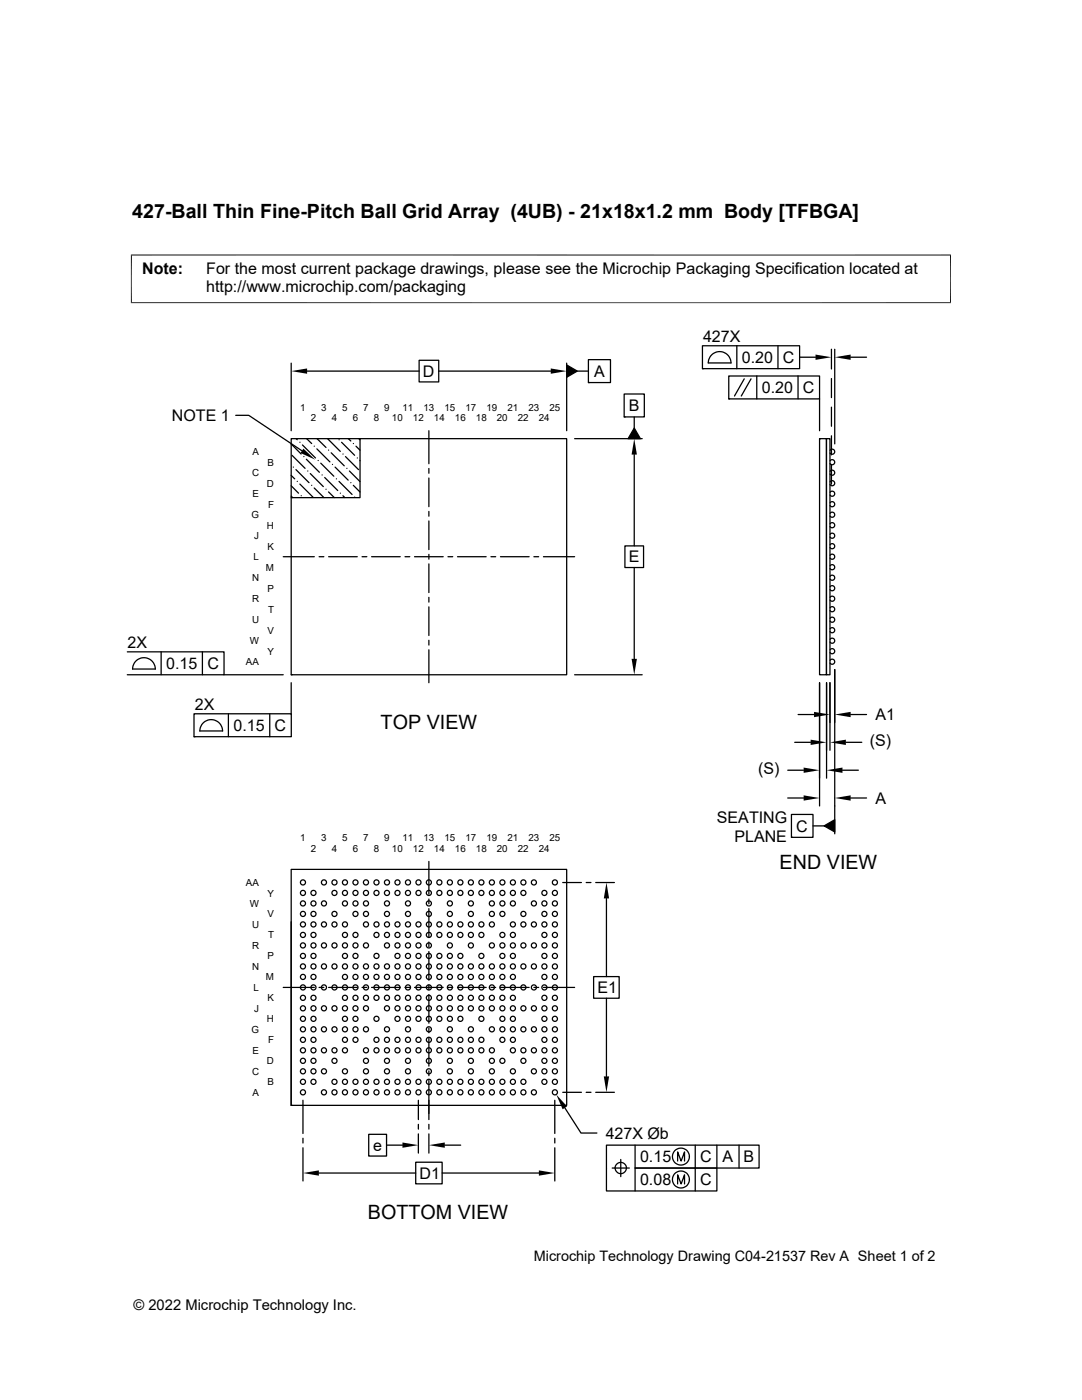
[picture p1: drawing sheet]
<svg xmlns="http://www.w3.org/2000/svg" width="216mm" height="279mm" viewBox="0 0 216 279" stroke-linecap="round" stroke-linejoin="round" font-family="sans-serif">
<g fill="none" stroke="#000" stroke-width=".25">
<path d="M58.1 72.5v13.5M61.3 74.1h22.3M83.6 71.9h3.9v4.3h-3.9zM87.5 74.1h22.4M113.1 72.8l2.1 1.3-2.1 1.2zM113.1 72.5v13.5M115.2 74.1h2.2M117.4 71.8h4.4v4.5h-4.4zM117.4 76.3h.1M124.5 78.6h4.1v4.6h-4.1zM140.2 69h19.4v4.6h-19.4zM140.2 73.6h.1"/>
<path d="M142.1 70.7a2.27 2.27 0 0 1 2.4-.3 2.27 2.27 0 0 1 1.4 2h-4.6l.2-.9zM145.4 75h18.1v4.6h-18.1zM145.4 79.6h.1M147 69v4.6M148.5 75.6l-1.9 3.4M149.9 75.6l-2 3.4M151 75v4.6M155.2 69v4.6M159.2 75v4.6M159.6 71.3h3.1M163.5 79.6v6.4M165.9 69.7v3.9"/>
<path d="M165.9 75.5v3.9M166.6 69.7v18.9M169.7 71.3h3.2M47 82.9h2.6l10.6 7.1M58.1 88.6l2 2M58.1 94.9l.7 .7M58.1 99l.3 .3M58.1 96.9l1.5 1.5M58.1 87.5h55v47.2h-55zM58.3 90.9l2.6 2.6M58.5 93.2h.1M59.1 93.7l2.6 2.6"/>
<path d="M59.1 87.5l.2 .3M59.3 96.1h.1M59.8 88.3h.1M59.8 96.6l2.6 2.6M60.1 98.9h.1M60.3 88.8l2.6 2.6M60.6 91.1h.1M61.1 91.7l2.6 2.6M61.2 87.5l1 1M61.4 94h.1M61.9 94.5l2.6 2.6M62.2 96.9h.1"/>
<path d="M62.7 89h.1M62.7 97.4l1.9 1.9M63.2 89.6l2.6 2.6M63.3 87.5l1.7 1.8M63.5 91.9h.1M64 92.4l2.6 2.6M64.3 94.8h.1M64.8 95.3l2.6 2.6M65 97.6h.1M65.4 87.5l2.5 2.6M65.6 89.8h.1M65.6 98.2l1.1 1.1"/>
<path d="M66.1 90.4l2.6 2.6M66.3 92.7h.1M66.9 93.2l2.6 2.6M67.1 95.6h.1M67.6 87.8h.1M67.6 96.1l2.7 2.6M67.9 98.4h.1M68.2 88.3l2.6 2.6M68.4 90.6h.1M68.4 98.9l.4 .4M68.9 91.1l2.6 2.6M69.2 93.5h.1"/>
<path d="M69.5 87.5l.5 .5M69.7 94l2.1 2.1M70 96.3h.1M70.5 88.5h.1M70.5 96.9l1.3 1.3M70.8 99.2h.1M71 89l.8 .9M71.3 91.4h.1M71.6 87.5l.2 .3M71.8 91.9h.1M71.8 87.5v11.8h-13.7M85.6 86v6.5"/>
<path d="M85.6 93.5v.9M85.6 95.4v5.7M114.7 87.5h13.4M124.5 83.2h.1M126.6 90.7v18.2M126.6 85.4l1.2 2.1h-2.5zM126.6 83.2v2.2M163.5 87.5h1.4v47.2h-1.4zM163.5 87.5h.1M164.9 87.5h.7v47.2h-.7zM165.6 98.3a.51 .51 0 0 1 .8-.2 .51 .51 0 0 1 0 .8 .51 .51 0 0 1-.8-.1M165.6 96.2a.51 .51 0 0 1 .8-.1 .51 .51 0 0 1 0 .7 .51 .51 0 0 1-.8-.1"/>
<path d="M165.6 94.1a.51 .51 0 0 1 .8-.1 .51 .51 0 0 1 0 .7 .51 .51 0 0 1-.8-.1M165.6 92a.51 .51 0 0 1 .8-.1 .51 .51 0 0 1 0 .7 .51 .51 0 0 1-.8-.1M165.6 89.9a.51 .51 0 0 1 .8-.1 .51 .51 0 0 1 0 .7 .51 .51 0 0 1-.8-.1M165.9 81.3v3.8M165.9 87v3.8M165.9 92.7v3.9M56.5 111.1h6.2M63.7 111.1h.9M65.6 111.1h5.7M72.2 111.1h1M74.1 111.1h5.8M80.8 111.1h1"/>
<path d="M82.7 111.1h5.7M85.6 102.1v.9M85.6 104v5.7M85.6 110.6v1M85.6 112.5v5.8M85.6 119.2v1M89.4 111.1h.9M91.3 111.1h5.7M98 111.1h.9M99.9 111.1h5.7M106.5 111.1h1M108.4 111.1h6.3"/>
<path d="M124.7 108.9h3.7v4.4h-3.7zM126.6 113.3v18.2M165.6 119.2a.51 .51 0 0 1 .8-.1 .51 .51 0 0 1 0 .8 .51 .51 0 0 1-.8-.1M165.6 117.1a.51 .51 0 0 1 .8-.1 .51 .51 0 0 1 0 .8 .51 .51 0 0 1-.8-.1M165.6 115a.51 .51 0 0 1 .8-.1 .51 .51 0 0 1 0 .8 .51 .51 0 0 1-.8-.1M165.6 112.9a.51 .51 0 0 1 .8-.1 .51 .51 0 0 1 0 .8 .51 .51 0 0 1-.8-.1M165.6 110.8a.51 .51 0 0 1 .8-.1 .51 .51 0 0 1 0 .8 .51 .51 0 0 1-.8-.1M165.6 108.7a.51 .51 0 0 1 .8-.1 .51 .51 0 0 1 0 .8 .51 .51 0 0 1-.8-.1M165.6 106.6a.51 .51 0 0 1 .8-.1 .51 .51 0 0 1 0 .8 .51 .51 0 0 1-.8-.1M165.6 104.5a.51 .51 0 0 1 .8-.1 .51 .51 0 0 1 0 .8 .51 .51 0 0 1-.8-.1M165.6 102.4a.51 .51 0 0 1 .8-.1 .51 .51 0 0 1 0 .8 .51 .51 0 0 1-.8-.1M165.6 100.4a.51 .51 0 0 1 .8-.2 .51 .51 0 0 1 0 .8 .51 .51 0 0 1-.8-.1"/>
<path d="M25.4 130.1h19.3v4.6h-19.3M31 133.5a2.26 2.26 0 0 0-2.3-2.2 2.26 2.26 0 0 0-2.2 2.2h4.5M32.2 130.1v4.6M40.4 130.1v4.6M44.7 134.7h11.8M58.1 134.7h.1M58.1 136.2v6.3M85.6 121.1v5.7M85.6 127.8v.9M85.6 129.7v6.5M114.7 134.7h13.4M163.5 136.2v24.6"/>
<path d="M164.9 136.2v19.1M165.6 136.2v13.5M165.6 131.8a.51 .51 0 0 1 .8-.1 .51 .51 0 0 1 0 .7 .51 .51 0 0 1-.8-.1M165.6 129.7a.51 .51 0 0 1 .8-.1 .51 .51 0 0 1 0 .7 .51 .51 0 0 1-.8-.1M165.6 127.6a.51 .51 0 0 1 .8-.1 .51 .51 0 0 1 0 .8 .51 .51 0 0 1-.8-.2M165.6 125.5a.51 .51 0 0 1 .8-.1 .51 .51 0 0 1 0 .8 .51 .51 0 0 1-.8-.2M165.6 123.4a.51 .51 0 0 1 .8-.1 .51 .51 0 0 1 0 .8 .51 .51 0 0 1-.8-.1M165.6 121.3a.51 .51 0 0 1 .8-.1 .51 .51 0 0 1 0 .8 .51 .51 0 0 1-.8-.1M166.6 133.6v32.8M38.7 142.5h19.4v4.5h-19.4zM38.7 147h.1M44.4 145.9a2.26 2.26 0 0 0-2.3-2.3 2.26 2.26 0 0 0-2.2 2.3h4.5"/>
<path d="M45.6 142.5v4.5M53.8 142.5v4.5M157.2 153.7h3.2M157.2 159.3h3.2M158.6 148.1h3.2M159.3 142.6h3.1M168.1 153.7h3.2M168.8 148.1h3.2M169.7 159.3h3.2M169.7 142.6h3.2M58.1 173.5h55v47.1h-55zM85.6 171.9v6.6"/>
<path d="M85.6 179.4v1M112.3 176.1h3.7M117 176.1h.9M118.9 176.1h3.7M121 179.3v15.6M157.9 162.5h4.3v4.6h-4.3zM157.9 167.1h.1M162.2 164.8h2.2M164.4 164.8l2.2-1.2v2.4zM56.5 197.1h6.2M58.1 184v36.6M63.7 197.1h.9"/>
<path d="M65.6 197.1h5.7M72.2 197.1h1M74.1 197.1h5.8M80.8 197.1h1M82.7 197.1h5.7M85.6 181.3v5.7M85.6 188v1M85.6 189.9v5.7M85.6 196.6v.9M85.6 198.5v5.7M89.4 197.1h.9M91.3 197.1h5.7"/>
<path d="M98 197.1h.9M99.9 197.1h5.7M106.5 197.1h1M108.4 197.1h6.3M118.4 194.9h5.1v4.3h-5.1zM121 199.2v15.6M60.5 219.6v6.6M83.5 219.6v3.8M85.6 205.1v1M85.6 207.1v5.7M85.6 213.7v1M85.6 215.6v7.8"/>
<path d="M110.7 219.6v6.6M112.3 218h3.7M117 218h.9M118.9 218h3.7M58.1 220.6h.1M60.5 227.2v.9M60.5 229.1v6.6M63.6 234.1h19.4M73.6 226.4h3.5v4.3h-3.5zM77.1 228.5h3.2M83 231.9h5.2v4.4h-5.2zM83.5 224.4v.9"/>
<path d="M83.5 226.3v3.8M85.6 224.4v.9M85.6 226.3v3.8M88.2 234.1h19.3M88.8 228.5h3.1M110.7 227.2v.9M110.7 229.1v6.6M112.7 221.1l3.2 5h3.2M122.2 233.1h3.4M122.7 233.1a1.14 1.14 0 0 1 1.5-1.1 1.14 1.14 0 0 1 .5 1.8 1.14 1.14 0 0 1-1.9-.3l-.1-.4M123.9 231.4v3.4M126.7 228.5v4.6h16.3v4.6h-22v-9.2h30.5v4.6h-24.8v4.6"/>
<path d="M135.2 231.7v-1.8l.7 1.8 .7-1.8v1.8M135.2 236.3v-1.8l.7 1.8 .7-1.8v1.8M138.7 228.5v9.2M143 228.5v4.6M147.5 228.5v4.6"/>
<circle cx="60.5" cy="178.2" r=".51"/>
<circle cx="60.5" cy="176.1" r=".51"/>
<circle cx="62.5" cy="178.2" r=".51"/>
<circle cx="64.6" cy="176.1" r=".51"/>
<circle cx="66.7" cy="178.2" r=".51"/>
<circle cx="66.7" cy="176.1" r=".51"/>
<circle cx="68.8" cy="178.2" r=".51"/>
<circle cx="68.8" cy="176.1" r=".51"/>
<circle cx="70.9" cy="178.2" r=".51"/>
<circle cx="70.9" cy="176.1" r=".51"/>
<circle cx="73" cy="178.2" r=".51"/>
<circle cx="73" cy="176.1" r=".51"/>
<circle cx="75.1" cy="178.2" r=".51"/>
<circle cx="75.1" cy="176.1" r=".51"/>
<circle cx="77.2" cy="178.2" r=".51"/>
<circle cx="77.2" cy="176.1" r=".51"/>
<circle cx="79.3" cy="178.2" r=".51"/>
<circle cx="79.3" cy="176.1" r=".51"/>
<circle cx="81.4" cy="178.2" r=".51"/>
<circle cx="81.4" cy="176.1" r=".51"/>
<circle cx="83.5" cy="178.2" r=".51"/>
<circle cx="83.5" cy="176.1" r=".51"/>
<circle cx="85.6" cy="178.2" r=".51"/>
<circle cx="85.6" cy="176.1" r=".51"/>
<circle cx="87.7" cy="178.2" r=".51"/>
<circle cx="87.7" cy="176.1" r=".51"/>
<circle cx="89.8" cy="178.2" r=".51"/>
<circle cx="89.8" cy="176.1" r=".51"/>
<circle cx="91.9" cy="178.2" r=".51"/>
<circle cx="91.9" cy="176.1" r=".51"/>
<circle cx="94" cy="178.2" r=".51"/>
<circle cx="94" cy="176.1" r=".51"/>
<circle cx="96.1" cy="178.2" r=".51"/>
<circle cx="96.1" cy="176.1" r=".51"/>
<circle cx="98.1" cy="178.2" r=".51"/>
<circle cx="98.1" cy="176.1" r=".51"/>
<circle cx="100.2" cy="178.2" r=".51"/>
<circle cx="100.2" cy="176.1" r=".51"/>
<circle cx="102.3" cy="178.2" r=".51"/>
<circle cx="102.3" cy="176.1" r=".51"/>
<circle cx="104.4" cy="178.2" r=".51"/>
<circle cx="104.4" cy="176.1" r=".51"/>
<circle cx="106.5" cy="176.1" r=".51"/>
<circle cx="108.6" cy="178.2" r=".51"/>
<circle cx="110.7" cy="178.2" r=".51"/>
<circle cx="110.7" cy="176.1" r=".51"/>
<circle cx="60.5" cy="199.1" r=".51"/>
<circle cx="60.5" cy="197.1" r=".51"/>
<circle cx="60.5" cy="195" r=".51"/>
<circle cx="60.5" cy="192.9" r=".51"/>
<circle cx="60.5" cy="190.8" r=".51"/>
<circle cx="60.5" cy="188.7" r=".51"/>
<circle cx="60.5" cy="186.6" r=".51"/>
<circle cx="60.5" cy="184.5" r=".51"/>
<circle cx="60.5" cy="182.4" r=".51"/>
<circle cx="60.5" cy="180.3" r=".51"/>
<circle cx="62.5" cy="199.1" r=".51"/>
<circle cx="62.5" cy="197.1" r=".51"/>
<circle cx="62.5" cy="195" r=".51"/>
<circle cx="62.5" cy="192.9" r=".51"/>
<circle cx="62.5" cy="190.8" r=".51"/>
<circle cx="62.5" cy="188.7" r=".51"/>
<circle cx="62.5" cy="186.6" r=".51"/>
<circle cx="62.5" cy="184.5" r=".51"/>
<circle cx="62.5" cy="182.4" r=".51"/>
<circle cx="62.5" cy="180.3" r=".51"/>
<circle cx="64.6" cy="197.1" r=".51"/>
<circle cx="64.6" cy="192.9" r=".51"/>
<circle cx="64.6" cy="188.7" r=".51"/>
<circle cx="64.6" cy="184.5" r=".51"/>
<circle cx="64.6" cy="180.3" r=".51"/>
<circle cx="66.7" cy="197.1" r=".51"/>
<circle cx="66.7" cy="192.9" r=".51"/>
<circle cx="66.7" cy="188.7" r=".51"/>
<circle cx="66.7" cy="184.5" r=".51"/>
<circle cx="66.7" cy="182.4" r=".51"/>
<circle cx="68.8" cy="199.1" r=".51"/>
<circle cx="68.8" cy="197.1" r=".51"/>
<circle cx="68.8" cy="195" r=".51"/>
<circle cx="68.8" cy="192.9" r=".51"/>
<circle cx="68.8" cy="190.8" r=".51"/>
<circle cx="68.8" cy="188.7" r=".51"/>
<circle cx="68.8" cy="186.6" r=".51"/>
<circle cx="68.8" cy="184.5" r=".51"/>
<circle cx="68.8" cy="180.3" r=".51"/>
<circle cx="70.9" cy="199.1" r=".51"/>
<circle cx="70.9" cy="197.1" r=".51"/>
<circle cx="70.9" cy="195" r=".51"/>
<circle cx="70.9" cy="192.9" r=".51"/>
<circle cx="70.9" cy="190.8" r=".51"/>
<circle cx="70.9" cy="188.7" r=".51"/>
<circle cx="70.9" cy="186.6" r=".51"/>
<circle cx="70.9" cy="182.4" r=".51"/>
<circle cx="70.9" cy="180.3" r=".51"/>
<circle cx="73" cy="199.1" r=".51"/>
<circle cx="73" cy="197.1" r=".51"/>
<circle cx="73" cy="195" r=".51"/>
<circle cx="73" cy="192.9" r=".51"/>
<circle cx="73" cy="188.7" r=".51"/>
<circle cx="73" cy="184.5" r=".51"/>
<circle cx="73" cy="182.4" r=".51"/>
<circle cx="73" cy="180.3" r=".51"/>
<circle cx="75.1" cy="199.1" r=".51"/>
<circle cx="75.1" cy="197.1" r=".51"/>
<circle cx="75.1" cy="195" r=".51"/>
<circle cx="75.1" cy="192.9" r=".51"/>
<circle cx="75.1" cy="190.8" r=".51"/>
<circle cx="75.1" cy="186.6" r=".51"/>
<circle cx="75.1" cy="184.5" r=".51"/>
<circle cx="77.2" cy="199.1" r=".51"/>
<circle cx="77.2" cy="197.1" r=".51"/>
<circle cx="77.2" cy="195" r=".51"/>
<circle cx="77.2" cy="192.9" r=".51"/>
<circle cx="77.2" cy="188.7" r=".51"/>
<circle cx="77.2" cy="186.6" r=".51"/>
<circle cx="77.2" cy="184.5" r=".51"/>
<circle cx="77.2" cy="182.4" r=".51"/>
<circle cx="77.2" cy="180.3" r=".51"/>
<circle cx="79.3" cy="199.1" r=".51"/>
<circle cx="79.3" cy="197.1" r=".51"/>
<circle cx="79.3" cy="195" r=".51"/>
<circle cx="79.3" cy="192.9" r=".51"/>
<circle cx="79.3" cy="190.8" r=".51"/>
<circle cx="79.3" cy="188.7" r=".51"/>
<circle cx="79.3" cy="186.6" r=".51"/>
<circle cx="79.3" cy="184.5" r=".51"/>
<circle cx="81.4" cy="199.1" r=".51"/>
<circle cx="81.4" cy="197.1" r=".51"/>
<circle cx="81.4" cy="195" r=".51"/>
<circle cx="81.4" cy="192.9" r=".51"/>
<circle cx="81.4" cy="190.8" r=".51"/>
<circle cx="81.4" cy="188.7" r=".51"/>
<circle cx="81.4" cy="186.6" r=".51"/>
<circle cx="81.4" cy="184.5" r=".51"/>
<circle cx="81.4" cy="182.4" r=".51"/>
<circle cx="81.4" cy="180.3" r=".51"/>
<circle cx="83.5" cy="199.1" r=".51"/>
<circle cx="83.5" cy="197.1" r=".51"/>
<circle cx="83.5" cy="195" r=".51"/>
<circle cx="83.5" cy="192.9" r=".51"/>
<circle cx="83.5" cy="190.8" r=".51"/>
<circle cx="83.5" cy="188.7" r=".51"/>
<circle cx="83.5" cy="186.6" r=".51"/>
<circle cx="83.5" cy="184.5" r=".51"/>
<circle cx="85.6" cy="199.1" r=".51"/>
<circle cx="85.6" cy="197.1" r=".51"/>
<circle cx="85.6" cy="195" r=".51"/>
<circle cx="85.6" cy="192.9" r=".51"/>
<circle cx="85.6" cy="190.8" r=".51"/>
<circle cx="85.6" cy="188.7" r=".51"/>
<circle cx="85.6" cy="186.6" r=".51"/>
<circle cx="85.6" cy="184.5" r=".51"/>
<circle cx="85.6" cy="182.4" r=".51"/>
<circle cx="85.6" cy="180.3" r=".51"/>
<circle cx="87.7" cy="199.1" r=".51"/>
<circle cx="87.7" cy="197.1" r=".51"/>
<circle cx="87.7" cy="195" r=".51"/>
<circle cx="87.7" cy="192.9" r=".51"/>
<circle cx="87.7" cy="190.8" r=".51"/>
<circle cx="87.7" cy="186.6" r=".51"/>
<circle cx="87.7" cy="184.5" r=".51"/>
<circle cx="89.8" cy="199.1" r=".51"/>
<circle cx="89.8" cy="197.1" r=".51"/>
<circle cx="89.8" cy="195" r=".51"/>
<circle cx="89.8" cy="192.9" r=".51"/>
<circle cx="89.8" cy="190.8" r=".51"/>
<circle cx="89.8" cy="188.7" r=".51"/>
<circle cx="89.8" cy="186.6" r=".51"/>
<circle cx="89.8" cy="184.5" r=".51"/>
<circle cx="89.8" cy="182.4" r=".51"/>
<circle cx="89.8" cy="180.3" r=".51"/>
<circle cx="91.9" cy="199.1" r=".51"/>
<circle cx="91.9" cy="197.1" r=".51"/>
<circle cx="91.9" cy="195" r=".51"/>
<circle cx="91.9" cy="192.9" r=".51"/>
<circle cx="91.9" cy="190.8" r=".51"/>
<circle cx="91.9" cy="186.6" r=".51"/>
<circle cx="91.9" cy="184.5" r=".51"/>
<circle cx="94" cy="199.1" r=".51"/>
<circle cx="94" cy="197.1" r=".51"/>
<circle cx="94" cy="195" r=".51"/>
<circle cx="94" cy="192.9" r=".51"/>
<circle cx="94" cy="188.7" r=".51"/>
<circle cx="94" cy="186.6" r=".51"/>
<circle cx="94" cy="184.5" r=".51"/>
<circle cx="94" cy="182.4" r=".51"/>
<circle cx="94" cy="180.3" r=".51"/>
<circle cx="96.1" cy="199.1" r=".51"/>
<circle cx="96.1" cy="197.1" r=".51"/>
<circle cx="96.1" cy="195" r=".51"/>
<circle cx="96.1" cy="192.9" r=".51"/>
<circle cx="96.1" cy="190.8" r=".51"/>
<circle cx="96.1" cy="186.6" r=".51"/>
<circle cx="96.1" cy="184.5" r=".51"/>
<circle cx="98.1" cy="199.1" r=".51"/>
<circle cx="98.1" cy="197.1" r=".51"/>
<circle cx="98.1" cy="195" r=".51"/>
<circle cx="98.1" cy="192.9" r=".51"/>
<circle cx="98.1" cy="188.7" r=".51"/>
<circle cx="98.1" cy="184.5" r=".51"/>
<circle cx="98.1" cy="182.4" r=".51"/>
<circle cx="98.1" cy="180.3" r=".51"/>
<circle cx="100.2" cy="199.1" r=".51"/>
<circle cx="100.2" cy="197.1" r=".51"/>
<circle cx="100.2" cy="195" r=".51"/>
<circle cx="100.2" cy="192.9" r=".51"/>
<circle cx="100.2" cy="190.8" r=".51"/>
<circle cx="100.2" cy="188.7" r=".51"/>
<circle cx="100.2" cy="186.6" r=".51"/>
<circle cx="100.2" cy="182.4" r=".51"/>
<circle cx="100.2" cy="180.3" r=".51"/>
<circle cx="102.3" cy="180.3" r=".51"/>
<circle cx="102.3" cy="199.1" r=".51"/>
<circle cx="102.3" cy="197.1" r=".51"/>
<circle cx="102.3" cy="195" r=".51"/>
<circle cx="102.3" cy="192.9" r=".51"/>
<circle cx="102.3" cy="190.8" r=".51"/>
<circle cx="102.3" cy="188.7" r=".51"/>
<circle cx="102.3" cy="186.6" r=".51"/>
<circle cx="102.3" cy="184.5" r=".51"/>
<circle cx="104.4" cy="197.1" r=".51"/>
<circle cx="104.4" cy="192.9" r=".51"/>
<circle cx="104.4" cy="188.7" r=".51"/>
<circle cx="104.4" cy="184.5" r=".51"/>
<circle cx="104.4" cy="182.4" r=".51"/>
<circle cx="106.5" cy="180.3" r=".51"/>
<circle cx="106.5" cy="197.1" r=".51"/>
<circle cx="106.5" cy="192.9" r=".51"/>
<circle cx="106.5" cy="188.7" r=".51"/>
<circle cx="106.5" cy="184.5" r=".51"/>
<circle cx="108.6" cy="180.3" r=".51"/>
<circle cx="108.6" cy="199.1" r=".51"/>
<circle cx="108.6" cy="197.1" r=".51"/>
<circle cx="108.6" cy="195" r=".51"/>
<circle cx="108.6" cy="192.9" r=".51"/>
<circle cx="108.6" cy="190.8" r=".51"/>
<circle cx="108.6" cy="188.7" r=".51"/>
<circle cx="108.6" cy="186.6" r=".51"/>
<circle cx="108.6" cy="184.5" r=".51"/>
<circle cx="108.6" cy="182.4" r=".51"/>
<circle cx="110.7" cy="180.3" r=".51"/>
<circle cx="110.7" cy="199.1" r=".51"/>
<circle cx="110.7" cy="197.1" r=".51"/>
<circle cx="110.7" cy="195" r=".51"/>
<circle cx="110.7" cy="192.9" r=".51"/>
<circle cx="110.7" cy="190.8" r=".51"/>
<circle cx="110.7" cy="188.7" r=".51"/>
<circle cx="110.7" cy="186.6" r=".51"/>
<circle cx="110.7" cy="184.5" r=".51"/>
<circle cx="110.7" cy="182.4" r=".51"/>
<circle cx="60.5" cy="218" r=".51"/>
<circle cx="60.5" cy="215.9" r=".51"/>
<circle cx="60.5" cy="213.8" r=".51"/>
<circle cx="60.5" cy="211.7" r=".51"/>
<circle cx="60.5" cy="209.6" r=".51"/>
<circle cx="60.5" cy="207.5" r=".51"/>
<circle cx="60.5" cy="205.4" r=".51"/>
<circle cx="60.5" cy="203.3" r=".51"/>
<circle cx="60.5" cy="201.2" r=".51"/>
<circle cx="62.5" cy="215.9" r=".51"/>
<circle cx="62.5" cy="213.8" r=".51"/>
<circle cx="62.5" cy="211.7" r=".51"/>
<circle cx="62.5" cy="209.6" r=".51"/>
<circle cx="62.5" cy="207.5" r=".51"/>
<circle cx="62.5" cy="205.4" r=".51"/>
<circle cx="62.5" cy="203.3" r=".51"/>
<circle cx="62.5" cy="201.2" r=".51"/>
<circle cx="64.6" cy="218" r=".51"/>
<circle cx="64.6" cy="213.8" r=".51"/>
<circle cx="64.6" cy="209.6" r=".51"/>
<circle cx="64.6" cy="205.4" r=".51"/>
<circle cx="64.6" cy="201.2" r=".51"/>
<circle cx="66.7" cy="218" r=".51"/>
<circle cx="66.7" cy="215.9" r=".51"/>
<circle cx="66.7" cy="211.7" r=".51"/>
<circle cx="66.7" cy="209.6" r=".51"/>
<circle cx="66.7" cy="205.4" r=".51"/>
<circle cx="66.7" cy="201.2" r=".51"/>
<circle cx="68.8" cy="218" r=".51"/>
<circle cx="68.8" cy="215.9" r=".51"/>
<circle cx="68.8" cy="213.8" r=".51"/>
<circle cx="68.8" cy="209.6" r=".51"/>
<circle cx="68.8" cy="207.5" r=".51"/>
<circle cx="68.8" cy="205.4" r=".51"/>
<circle cx="68.8" cy="203.3" r=".51"/>
<circle cx="68.8" cy="201.2" r=".51"/>
<circle cx="70.9" cy="218" r=".51"/>
<circle cx="70.9" cy="215.9" r=".51"/>
<circle cx="70.9" cy="207.5" r=".51"/>
<circle cx="70.9" cy="205.4" r=".51"/>
<circle cx="70.9" cy="203.3" r=".51"/>
<circle cx="70.9" cy="201.2" r=".51"/>
<circle cx="73" cy="218" r=".51"/>
<circle cx="73" cy="215.9" r=".51"/>
<circle cx="73" cy="213.8" r=".51"/>
<circle cx="73" cy="211.7" r=".51"/>
<circle cx="73" cy="209.6" r=".51"/>
<circle cx="73" cy="205.4" r=".51"/>
<circle cx="73" cy="201.2" r=".51"/>
<circle cx="75.1" cy="218" r=".51"/>
<circle cx="75.1" cy="215.9" r=".51"/>
<circle cx="75.1" cy="209.6" r=".51"/>
<circle cx="75.1" cy="207.5" r=".51"/>
<circle cx="75.1" cy="203.3" r=".51"/>
<circle cx="77.2" cy="218" r=".51"/>
<circle cx="77.2" cy="215.9" r=".51"/>
<circle cx="77.2" cy="213.8" r=".51"/>
<circle cx="77.2" cy="211.7" r=".51"/>
<circle cx="77.2" cy="209.6" r=".51"/>
<circle cx="77.2" cy="207.5" r=".51"/>
<circle cx="77.2" cy="205.4" r=".51"/>
<circle cx="77.2" cy="201.2" r=".51"/>
<circle cx="79.3" cy="218" r=".51"/>
<circle cx="79.3" cy="215.9" r=".51"/>
<circle cx="79.3" cy="209.6" r=".51"/>
<circle cx="79.3" cy="207.5" r=".51"/>
<circle cx="79.3" cy="203.3" r=".51"/>
<circle cx="79.3" cy="201.2" r=".51"/>
<circle cx="81.4" cy="218" r=".51"/>
<circle cx="81.4" cy="215.9" r=".51"/>
<circle cx="81.4" cy="213.8" r=".51"/>
<circle cx="81.4" cy="211.7" r=".51"/>
<circle cx="81.4" cy="209.6" r=".51"/>
<circle cx="81.4" cy="207.5" r=".51"/>
<circle cx="81.4" cy="205.4" r=".51"/>
<circle cx="81.4" cy="203.3" r=".51"/>
<circle cx="81.4" cy="201.2" r=".51"/>
<circle cx="83.5" cy="218" r=".51"/>
<circle cx="83.5" cy="215.9" r=".51"/>
<circle cx="83.5" cy="209.6" r=".51"/>
<circle cx="83.5" cy="207.5" r=".51"/>
<circle cx="83.5" cy="203.3" r=".51"/>
<circle cx="83.5" cy="201.2" r=".51"/>
<circle cx="85.6" cy="218" r=".51"/>
<circle cx="85.6" cy="215.9" r=".51"/>
<circle cx="85.6" cy="213.8" r=".51"/>
<circle cx="85.6" cy="211.7" r=".51"/>
<circle cx="85.6" cy="209.6" r=".51"/>
<circle cx="85.6" cy="207.5" r=".51"/>
<circle cx="85.6" cy="205.4" r=".51"/>
<circle cx="85.6" cy="203.3" r=".51"/>
<circle cx="85.6" cy="201.2" r=".51"/>
<circle cx="87.7" cy="218" r=".51"/>
<circle cx="87.7" cy="215.9" r=".51"/>
<circle cx="87.7" cy="209.6" r=".51"/>
<circle cx="87.7" cy="207.5" r=".51"/>
<circle cx="87.7" cy="203.3" r=".51"/>
<circle cx="87.7" cy="201.2" r=".51"/>
<circle cx="89.8" cy="218" r=".51"/>
<circle cx="89.8" cy="215.9" r=".51"/>
<circle cx="89.8" cy="213.8" r=".51"/>
<circle cx="89.8" cy="211.7" r=".51"/>
<circle cx="89.8" cy="209.6" r=".51"/>
<circle cx="89.8" cy="207.5" r=".51"/>
<circle cx="89.8" cy="205.4" r=".51"/>
<circle cx="89.8" cy="203.3" r=".51"/>
<circle cx="89.8" cy="201.2" r=".51"/>
<circle cx="91.9" cy="218" r=".51"/>
<circle cx="91.9" cy="215.9" r=".51"/>
<circle cx="91.9" cy="209.6" r=".51"/>
<circle cx="91.9" cy="207.5" r=".51"/>
<circle cx="91.9" cy="203.3" r=".51"/>
<circle cx="91.9" cy="201.2" r=".51"/>
<circle cx="94" cy="218" r=".51"/>
<circle cx="94" cy="215.9" r=".51"/>
<circle cx="94" cy="213.8" r=".51"/>
<circle cx="94" cy="211.7" r=".51"/>
<circle cx="94" cy="209.6" r=".51"/>
<circle cx="94" cy="207.5" r=".51"/>
<circle cx="94" cy="205.4" r=".51"/>
<circle cx="94" cy="201.2" r=".51"/>
<circle cx="96.1" cy="218" r=".51"/>
<circle cx="96.1" cy="215.9" r=".51"/>
<circle cx="96.1" cy="209.6" r=".51"/>
<circle cx="96.1" cy="207.5" r=".51"/>
<circle cx="96.1" cy="203.3" r=".51"/>
<circle cx="96.1" cy="201.2" r=".51"/>
<circle cx="98.1" cy="218" r=".51"/>
<circle cx="98.1" cy="215.9" r=".51"/>
<circle cx="98.1" cy="213.8" r=".51"/>
<circle cx="98.1" cy="211.7" r=".51"/>
<circle cx="98.1" cy="209.6" r=".51"/>
<circle cx="98.1" cy="205.4" r=".51"/>
<circle cx="98.1" cy="201.2" r=".51"/>
<circle cx="100.2" cy="218" r=".51"/>
<circle cx="100.2" cy="215.9" r=".51"/>
<circle cx="100.2" cy="211.7" r=".51"/>
<circle cx="100.2" cy="207.5" r=".51"/>
<circle cx="100.2" cy="205.4" r=".51"/>
<circle cx="100.2" cy="203.3" r=".51"/>
<circle cx="100.2" cy="201.2" r=".51"/>
<circle cx="102.3" cy="218" r=".51"/>
<circle cx="102.3" cy="215.9" r=".51"/>
<circle cx="102.3" cy="213.8" r=".51"/>
<circle cx="102.3" cy="209.6" r=".51"/>
<circle cx="102.3" cy="207.5" r=".51"/>
<circle cx="102.3" cy="205.4" r=".51"/>
<circle cx="102.3" cy="203.3" r=".51"/>
<circle cx="102.3" cy="201.2" r=".51"/>
<circle cx="104.4" cy="218" r=".51"/>
<circle cx="104.4" cy="215.9" r=".51"/>
<circle cx="104.4" cy="211.7" r=".51"/>
<circle cx="104.4" cy="209.6" r=".51"/>
<circle cx="104.4" cy="205.4" r=".51"/>
<circle cx="104.4" cy="201.2" r=".51"/>
<circle cx="106.5" cy="218" r=".51"/>
<circle cx="106.5" cy="213.8" r=".51"/>
<circle cx="106.5" cy="209.6" r=".51"/>
<circle cx="106.5" cy="205.4" r=".51"/>
<circle cx="106.5" cy="201.2" r=".51"/>
<circle cx="108.6" cy="215.9" r=".51"/>
<circle cx="108.6" cy="213.8" r=".51"/>
<circle cx="108.6" cy="211.7" r=".51"/>
<circle cx="108.6" cy="209.6" r=".51"/>
<circle cx="108.6" cy="207.5" r=".51"/>
<circle cx="108.6" cy="205.4" r=".51"/>
<circle cx="108.6" cy="203.3" r=".51"/>
<circle cx="108.6" cy="201.2" r=".51"/>
<circle cx="110.7" cy="218" r=".51"/>
<circle cx="110.7" cy="215.9" r=".51"/>
<circle cx="110.7" cy="213.8" r=".51"/>
<circle cx="110.7" cy="211.7" r=".51"/>
<circle cx="110.7" cy="209.6" r=".51"/>
<circle cx="110.7" cy="207.5" r=".51"/>
<circle cx="110.7" cy="205.4" r=".51"/>
<circle cx="110.7" cy="203.3" r=".51"/>
<circle cx="110.7" cy="201.2" r=".51"/>
<circle cx="135.9" cy="235.4" r="1.69"/>
<circle cx="135.9" cy="230.8" r="1.69"/>
</g>
<g fill="#000">
<path d="M58.1 74.1l3.2-.6v1.1zM109.9 73.5l3.2 .6-3.2 .5zM113.1 72.8l2.1 1.3-2.1 1.2zM162.7 70.8l3.2 .5-3.2 .5zM166.6 71.3l3.1-.5v1zM60.5 89.5l2.4 2.2-2.9-1.3zM126.6 87.5l.5 3.2h-1.1zM126.6 85.4l1.2 2.1h-2.5zM126 131.5h1.1l-.5 3.2zM160.4 153.2l3.1 .5-3.1 .5zM160.4 158.7l3.1 .6-3.1 .5zM161.8 147.6l3.1 .5-3.1 .6z"/>
<path d="M162.4 142.1l3.2 .5-3.2 .5zM164.9 153.7l3.2-.5v1zM165.6 148.1l3.2-.5v1.1zM166.6 142.6l3.1-.5v1zM166.6 159.3l3.1-.6v1.1zM121 176.1l.5 3.2h-1zM164.4 164.8l2.2-1.2v2.4zM120.5 214.8h1l-.5 3.2zM60.5 234.1l3.1-.5v1zM80.3 228l3.2 .5-3.2 .6zM85.6 228.5l3.2-.5v1.1zM107.5 233.6l3.2 .5-3.2 .5z"/>
<path d="M111 218.4l2.2 2.4-.9 .6z"/>
</g>
<path d="M26.1 50.9h163.7M26.2 50.8v9.7M189.7 50.8v9.7M26.1 60.4h163.7" fill="none" stroke="#000" stroke-width=".2"/>
<g font-size="3.9">
<text x="26.4" y="43.5">427-Ball Thin Fine-Pitch Ball Grid Array (4UB) - 21x18x1.2 mm Body [TFBGA]</text>
<text x="75.9" y="145.6">TOP VIEW</text>
<text x="155.6" y="173.4">END VIEW</text>
<text x="73.4" y="243.2">BOTTOM VIEW</text>
</g>
<g font-size="3.2">
<text x="28.4" y="54.7">Note:</text>
<text x="41.1" y="58.3">http://www.microchip.com/packaging</text>
<text x="41.1" y="54.7">For the most current package drawings, please see the Microchip Packaging Specification located at</text>
<text x="140.3" y="68.2">427X</text>
<text x="84.4" y="75.2">D</text>
<text x="118.6" y="75.2">A</text>
<text x="148" y="72.4">0.20</text>
<text x="156.2" y="72.4">C</text>
<text x="125.5" y="82.1">B</text>
<text x="152" y="78.5">0.20</text>
<text x="160.2" y="78.5">C</text>
<text x="34.3" y="84">NOTE 1</text>
<text x="125.5" y="112.2">E</text>
<text x="25.4" y="129.3">2X</text>
<text x="33.2" y="133.5">0.15</text>
<text x="41.4" y="133.5">C</text>
<text x="38.9" y="141.7">2X</text>
<text x="174.7" y="143.7">A1</text>
<text x="46.6" y="145.9">0.15</text>
<text x="54.8" y="145.9">C</text>
<text x="173.5" y="148.9">(S)</text>
<text x="151.3" y="154.5">(S)</text>
<text x="174.7" y="160.4">A</text>
<text x="143" y="164.2">SEATING</text>
<text x="146.6" y="168">PLANE</text>
<text x="158.9" y="166">C</text>
<text x="119.2" y="198.2">E1</text>
<text x="120.9" y="227.2">427X Øb</text>
<text x="74.5" y="229.7">e</text>
<text x="127.7" y="232">0.15</text>
<text x="139.7" y="232">C</text>
<text x="144.2" y="232">A</text>
<text x="148.4" y="232">B</text>
<text x="83.7" y="235.2">D1</text>
<text x="127.7" y="236.5">0.08</text>
<text x="139.7" y="236.5">C</text>
</g>
<g font-size="2.9">
<text x="106.5" y="251.7">Microchip Technology Drawing C04-21537 Rev A Sheet 1 of 2</text>
<text x="26.6" y="261.3">© 2022 Microchip Technology Inc.</text>
</g>
<g font-size="1.9">
<text x="59.9" y="82">1</text>
<text x="64.1" y="82">3</text>
<text x="68.3" y="82">5</text>
<text x="72.5" y="82">7</text>
<text x="76.7" y="82">9</text>
<text x="80.3" y="82">11</text>
<text x="84.5" y="82">13</text>
<text x="88.7" y="82">15</text>
<text x="92.9" y="82">17</text>
<text x="97.1" y="82">19</text>
<text x="101.2" y="82">21</text>
<text x="105.4" y="82">23</text>
<text x="109.6" y="82">25</text>
<text x="62" y="84.1">2</text>
<text x="66.2" y="84.1">4</text>
<text x="70.4" y="84.1">6</text>
<text x="74.6" y="84.1">8</text>
<text x="78.2" y="84.1">10</text>
<text x="82.4" y="84.1">12</text>
<text x="86.6" y="84.1">14</text>
<text x="90.8" y="84.1">16</text>
<text x="95" y="84.1">18</text>
<text x="99.1" y="84.1">20</text>
<text x="103.3" y="84.1">22</text>
<text x="107.5" y="84.1">24</text>
<text x="50.3" y="95.1">C</text>
<text x="50.4" y="90.9">A</text>
<text x="53.4" y="93">B</text>
<text x="50.4" y="99.3">E</text>
<text x="53.3" y="97.2">D</text>
<text x="53.5" y="101.3">F</text>
<text x="50.2" y="103.4">G</text>
<text x="50.7" y="107.6">J</text>
<text x="53.3" y="105.5">H</text>
<text x="50.6" y="111.8">L</text>
<text x="53" y="113.9">M</text>
<text x="53.4" y="109.7">K</text>
<text x="50.3" y="116">N</text>
<text x="53.4" y="118.1">P</text>
<text x="50.3" y="120.2">R</text>
<text x="50.3" y="124.3">U</text>
<text x="53.5" y="122.3">T</text>
<text x="49.8" y="128.5">W</text>
<text x="53.4" y="126.4">V</text>
<text x="53.4" y="130.6">Y</text>
<text x="49.1" y="132.7">AA</text>
<text x="59.9" y="167.9">1</text>
<text x="64.1" y="167.9">3</text>
<text x="68.3" y="167.9">5</text>
<text x="72.5" y="167.9">7</text>
<text x="76.7" y="167.9">9</text>
<text x="80.3" y="167.9">11</text>
<text x="84.5" y="167.9">13</text>
<text x="88.7" y="167.9">15</text>
<text x="92.9" y="167.9">17</text>
<text x="97.1" y="167.9">19</text>
<text x="101.2" y="167.9">21</text>
<text x="105.4" y="167.9">23</text>
<text x="109.6" y="167.9">25</text>
<text x="62" y="170">2</text>
<text x="66.2" y="170">4</text>
<text x="70.4" y="170">6</text>
<text x="74.6" y="170">8</text>
<text x="78.2" y="170">10</text>
<text x="82.4" y="170">12</text>
<text x="86.6" y="170">14</text>
<text x="90.8" y="170">16</text>
<text x="95" y="170">18</text>
<text x="99.1" y="170">20</text>
<text x="103.3" y="170">22</text>
<text x="107.5" y="170">24</text>
<text x="49.1" y="176.8">AA</text>
<text x="53.4" y="178.9">Y</text>
<text x="49.8" y="181">W</text>
<text x="50.3" y="185.2">U</text>
<text x="53.4" y="183.1">V</text>
<text x="50.3" y="189.4">R</text>
<text x="53.4" y="191.5">P</text>
<text x="53.5" y="187.3">T</text>
<text x="50.3" y="193.6">N</text>
<text x="50.6" y="197.8">L</text>
<text x="53" y="195.7">M</text>
<text x="50.7" y="202">J</text>
<text x="53.4" y="199.9">K</text>
<text x="50.2" y="206.1">G</text>
<text x="53.3" y="204">H</text>
<text x="53.5" y="208.2">F</text>
<text x="50.3" y="214.5">C</text>
<text x="50.4" y="210.3">E</text>
<text x="53.3" y="212.4">D</text>
<text x="50.4" y="218.7">A</text>
<text x="53.4" y="216.6">B</text>
</g>
</svg>
